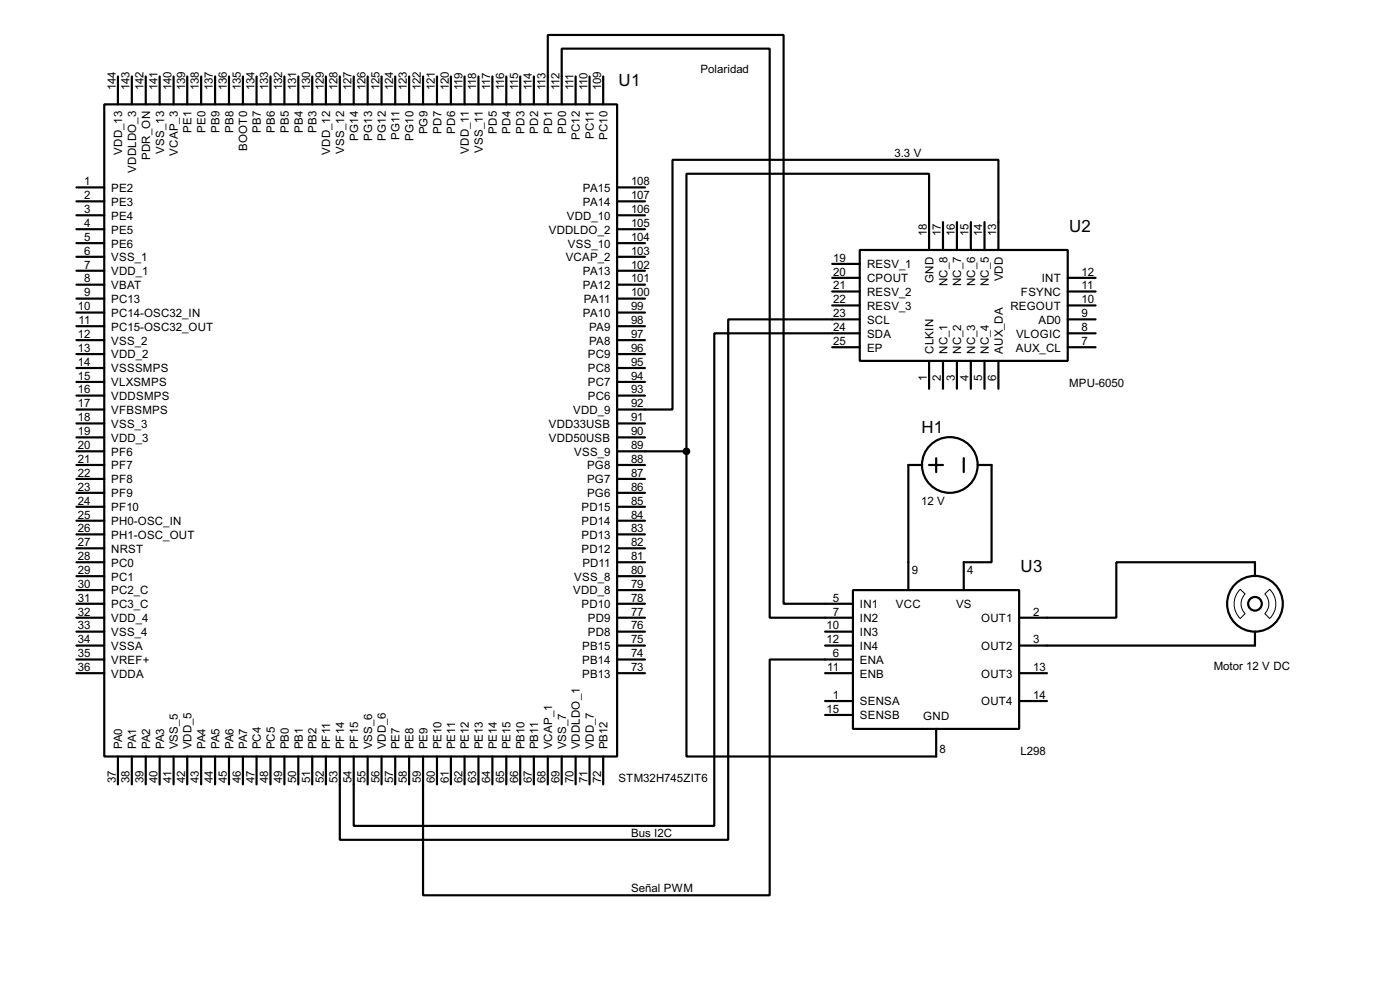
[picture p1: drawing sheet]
<svg xmlns="http://www.w3.org/2000/svg" width="256mm" height="180mm" viewBox="0 0 256 180" stroke-linecap="round" stroke-linejoin="round" font-family="sans-serif">
<g fill="none" stroke="#000" stroke-width=".4">
<path d="M19.1 19.1h94v119.4h-94zM21.6 14v5.1M24.2 14v5.1M26.7 14v5.1M29.3 14v5.1M31.8 14v5.1M34.3 14v5.1M36.9 14v5.1M39.4 14v5.1M42 14v5.1M44.5 14v5.1M47 14v5.1"/>
<path d="M49.6 14v5.1M52.1 14v5.1M54.7 14v5.1M57.2 14v5.1M59.7 14v5.1M62.3 14v5.1M64.8 14v5.1M67.4 14v5.1M69.9 14v5.1M72.4 14v5.1M75 14v5.1M77.5 14v5.1"/>
<path d="M80.1 14v5.1M82.6 14v5.1M85.1 14v5.1M87.7 14v5.1M90.2 14v5.1M92.8 14v5.1M95.3 14v5.1M97.8 14v5.1M100.4 19.1v-12.7h43.2v104.1h12.7M102.9 19.1v-10.2h38.1v104.2h15.3M105.5 14v5.1M108 14v5.1"/>
<path d="M110.5 14v5.1M14 34.3h5.1M14 36.9h5.1M14 39.4h5.1M113.1 34.3h5.1M113.1 36.9h5.1M113.1 39.4h5.1M14 42h5.1M14 44.5h5.1M14 47h5.1M14 49.6h5.1M14 52.1h5.1"/>
<path d="M14 54.7h5.1M14 57.2h5.1M14 59.7h5.1M113.1 42h5.1M113.1 44.5h5.1M113.1 47h5.1M113.1 49.6h5.1M113.1 52.1h5.1M113.1 54.7h5.1M113.1 57.2h5.1M113.1 59.7h5.1M152.5 55.9h5"/>
<path d="M152.5 53.4h5M152.5 50.9h5M152.5 48.3h5M157.5 45.8h38.1v20.3h-38.1zM157.5 58.5h-24.1v95.2h-71.1v-15.2M170.2 45.8v-14h-44.4v50.8M172.8 40.7v5.1M175.3 40.7v5.1M177.9 40.7v5.1M180.4 40.7v5.1M182.9 45.8v-16.5h-59.7v45.7h-10.1M195.6 58.5h5.1"/>
<path d="M195.6 55.9h5.1M195.6 53.4h5.1M195.6 50.9h5.1M14 62.3h5.1M14 64.8h5.1M14 67.4h5.1M14 69.9h5.1M14 72.4h5.1M14 75h5.1M14 77.5h5.1M113.1 62.3h5.1M113.1 64.8h5.1"/>
<path d="M113.1 67.4h5.1M113.1 69.9h5.1M113.1 72.4h5.1M113.1 77.5h5.1M152.5 63.6h5M157.5 61h-26.6v90.2h-66.1v-12.7M170.2 66.1v5.1M172.8 66.1v5.1M175.3 66.1v5.1M177.9 66.1v5.1M180.4 66.1v5.1M182.9 66.1v5.1"/>
<path d="M195.6 63.6h5.1M195.6 61h5.1M14 82.6h5.1M14 80.1h5.1M14 85.1h5.1M14 87.7h5.1M14 90.2h5.1M14 92.8h5.1M14 95.3h5.1M14 97.8h5.1M113.1 82.6h12.7M113.1 80.1h5.1"/>
<path d="M113.1 85.1h5.1M113.1 87.7h5.1M113.1 90.2h5.1M113.1 92.8h5.1M113.1 95.3h5.1M113.1 97.8h5.1M125.8 82.6v55.9h45.7v-5.1M169 85.1h-2.6v22.9M170.2 85.1h2.6M171.5 83.9v2.5M176.6 83.9v2.5M179.1 85.1h2.6v17.8h-5.1v5.1"/>
<path d="M14 118.2h5.1M14 100.4h5.1M14 102.9h5.1M14 105.5h5.1M14 108h5.1M14 110.5h5.1M14 113.1h5.1M14 115.6h5.1M113.1 118.2h5.1M113.1 100.4h5.1M113.1 102.9h5.1M113.1 105.5h5.1"/>
<path d="M113.1 108h5.1M113.1 110.5h5.1M113.1 113.1h5.1M113.1 115.6h5.1M151.2 118.2h5.1M151.2 115.6h5.1M156.3 108h30.4v25.4h-30.4zM229.9 105.5v-2.6h-25.4v10.2h-17.8M229.9 115.6v2.6h-43.2M14 120.7h5.1M14 123.2h5.1M21.6 138.5v5.1"/>
<path d="M24.2 138.5v5.1M26.7 138.5v5.1M29.3 138.5v5.1M31.8 138.5v5.1M34.3 138.5v5.1M36.9 138.5v5.1M39.4 138.5v5.1M42 138.5v5.1M44.5 138.5v5.1M47 138.5v5.1M49.6 138.5v5.1M52.1 138.5v5.1"/>
<path d="M54.7 138.5v5.1M57.2 138.5v5.1M59.7 138.5v5.1M67.4 138.5v5.1M69.9 138.5v5.1M72.4 138.5v5.1M75 138.5v5.1M80.1 138.5v5.1M82.6 138.5v5.1M85.1 138.5v5.1M87.7 138.5v5.1M90.2 138.5v5.1"/>
<path d="M92.8 138.5v5.1M95.3 138.5v5.1M97.8 138.5v5.1M100.4 138.5v5.1M102.9 138.5v5.1M105.5 138.5v5.1M108 138.5v5.1M110.5 138.5v5.1M113.1 120.7h5.1M113.1 123.2h5.1M151.2 123.2h5.1M151.2 128.3h5.1"/>
<path d="M151.2 130.9h5.1M156.3 120.7h-15.3v43.2h-63.5v-25.4M186.7 123.2h5.1M186.7 128.3h5.1"/>
<circle cx="174" cy="85.1" r="5.1"/>
<circle cx="229.9" cy="110.5" r="5.1"/>
<circle cx="229.9" cy="110.5" r="1.25"/>
</g>
<path d="M227.2 107.9l.9 .8a2.54 2.54 0 0 0 0 3.6l-.9 .9a3.7 3.7 0 0 1 0-5.3zM231.7 108.7l.9-.8a3.7 3.7 0 0 1 0 5.3l-.9-.9a2.53 2.53 0 0 0 0-3.6z" fill="none" stroke="#000" stroke-width=".18"/>
<circle cx="125.7" cy="82.6" r=".5" fill="#000" stroke="#000" stroke-width=".4"/>
<g font-size="3.5">
<text x="113.3" y="15.7">U1</text>
<text x="195.9" y="42.4">U2</text>
<text x="168.8" y="79.3">H1</text>
<text x="187" y="104.7">U3</text>
</g>
<g font-size="2.4">
<text x="21.2" y="16.6" transform="rotate(-90 21.2 16.6)">144</text>
<text x="23.8" y="16.6" transform="rotate(-90 23.8 16.6)">143</text>
<text x="26.3" y="16.6" transform="rotate(-90 26.3 16.6)">142</text>
<text x="28.8" y="16.6" transform="rotate(-90 28.8 16.6)">141</text>
<text x="31.4" y="16.6" transform="rotate(-90 31.4 16.6)">140</text>
<text x="33.9" y="16.6" transform="rotate(-90 33.9 16.6)">139</text>
<text x="36.5" y="16.5" transform="rotate(-90 36.5 16.5)">138</text>
<text x="39" y="16.6" transform="rotate(-90 39 16.6)">137</text>
<text x="41.5" y="16.6" transform="rotate(-90 41.5 16.6)">136</text>
<text x="44.1" y="16.6" transform="rotate(-90 44.1 16.6)">135</text>
<text x="46.6" y="16.6" transform="rotate(-90 46.6 16.6)">134</text>
<text x="49.2" y="16.6" transform="rotate(-90 49.2 16.6)">133</text>
<text x="51.7" y="16.6" transform="rotate(-90 51.7 16.6)">132</text>
<text x="54.3" y="16.6" transform="rotate(-90 54.3 16.6)">131</text>
<text x="56.8" y="16.6" transform="rotate(-90 56.8 16.6)">130</text>
<text x="59.3" y="16.6" transform="rotate(-90 59.3 16.6)">129</text>
<text x="61.9" y="16.6" transform="rotate(-90 61.9 16.6)">128</text>
<text x="64.4" y="16.6" transform="rotate(-90 64.4 16.6)">127</text>
<text x="67" y="16.6" transform="rotate(-90 67 16.6)">126</text>
<text x="69.5" y="16.6" transform="rotate(-90 69.5 16.6)">125</text>
<text x="72" y="16.6" transform="rotate(-90 72 16.6)">124</text>
<text x="74.6" y="16.6" transform="rotate(-90 74.6 16.6)">123</text>
<text x="77.1" y="16.6" transform="rotate(-90 77.1 16.6)">122</text>
<text x="79.7" y="16.6" transform="rotate(-90 79.7 16.6)">121</text>
<text x="82.2" y="16.6" transform="rotate(-90 82.2 16.6)">120</text>
<text x="84.7" y="16.6" transform="rotate(-90 84.7 16.6)">119</text>
<text x="87.3" y="16.6" transform="rotate(-90 87.3 16.6)">118</text>
<text x="89.8" y="16.6" transform="rotate(-90 89.8 16.6)">117</text>
<text x="92.4" y="16.6" transform="rotate(-90 92.4 16.6)">116</text>
<text x="94.9" y="16.6" transform="rotate(-90 94.9 16.6)">115</text>
<text x="97.4" y="16.6" transform="rotate(-90 97.4 16.6)">114</text>
<text x="100" y="16.6" transform="rotate(-90 100 16.6)">113</text>
<text x="102.5" y="16.5" transform="rotate(-90 102.5 16.5)">112</text>
<text x="105.1" y="16.6" transform="rotate(-90 105.1 16.6)">111</text>
<text x="107.6" y="16.5" transform="rotate(-90 107.6 16.5)">110</text>
<text x="110.1" y="16.6" transform="rotate(-90 110.1 16.6)">109</text>
<text x="128.3" y="13.4">Polaridad</text>
<text x="22.4" y="28.3" transform="rotate(-90 22.4 28.3)">VDD_13</text>
<text x="27.5" y="29.3" transform="rotate(-90 27.5 29.3)">PDR_ON</text>
<text x="30.1" y="28.1" transform="rotate(-90 30.1 28.1)">VSS_13</text>
<text x="32.6" y="28.5" transform="rotate(-90 32.6 28.5)">VCAP_3</text>
<text x="35.1" y="24.4" transform="rotate(-90 35.1 24.4)">PE1</text>
<text x="37.7" y="24.4" transform="rotate(-90 37.7 24.4)">PE0</text>
<text x="40.2" y="24.4" transform="rotate(-90 40.2 24.4)">PB9</text>
<text x="42.8" y="24.4" transform="rotate(-90 42.8 24.4)">PB8</text>
<text x="45.3" y="27.7" transform="rotate(-90 45.3 27.7)">BOOT0</text>
<text x="47.8" y="24.4" transform="rotate(-90 47.8 24.4)">PB7</text>
<text x="50.4" y="24.4" transform="rotate(-90 50.4 24.4)">PB6</text>
<text x="52.9" y="24.4" transform="rotate(-90 52.9 24.4)">PB5</text>
<text x="55.5" y="24.4" transform="rotate(-90 55.5 24.4)">PB4</text>
<text x="58" y="24.4" transform="rotate(-90 58 24.4)">PB3</text>
<text x="60.5" y="28.3" transform="rotate(-90 60.5 28.3)">VDD_12</text>
<text x="63.1" y="28.1" transform="rotate(-90 63.1 28.1)">VSS_12</text>
<text x="65.6" y="25.8" transform="rotate(-90 65.6 25.8)">PG14</text>
<text x="68.2" y="25.8" transform="rotate(-90 68.2 25.8)">PG13</text>
<text x="70.7" y="25.8" transform="rotate(-90 70.7 25.8)">PG12</text>
<text x="73.2" y="25.6" transform="rotate(-90 73.2 25.6)">PG11</text>
<text x="75.8" y="25.8" transform="rotate(-90 75.8 25.8)">PG10</text>
<text x="78.3" y="24.6" transform="rotate(-90 78.3 24.6)">PG9</text>
<text x="80.9" y="24.5" transform="rotate(-90 80.9 24.5)">PD7</text>
<text x="83.4" y="24.5" transform="rotate(-90 83.4 24.5)">PD6</text>
<text x="85.9" y="28.2" transform="rotate(-90 85.9 28.2)">VDD_11</text>
<text x="88.5" y="28" transform="rotate(-90 88.5 28)">VSS_11</text>
<text x="91" y="24.5" transform="rotate(-90 91 24.5)">PD5</text>
<text x="93.6" y="24.5" transform="rotate(-90 93.6 24.5)">PD4</text>
<text x="96.1" y="24.5" transform="rotate(-90 96.1 24.5)">PD3</text>
<text x="98.6" y="24.5" transform="rotate(-90 98.6 24.5)">PD2</text>
<text x="101.2" y="24.5" transform="rotate(-90 101.2 24.5)">PD1</text>
<text x="103.7" y="24.5" transform="rotate(-90 103.7 24.5)">PD0</text>
<text x="106.3" y="25.6" transform="rotate(-90 106.3 25.6)">PC12</text>
<text x="108.8" y="25.5" transform="rotate(-90 108.8 25.5)">PC11</text>
<text x="111.3" y="25.6" transform="rotate(-90 111.3 25.6)">PC10</text>
<text x="163.9" y="28.7">3.3 V</text>
<text x="15.4" y="33.9">1</text>
<text x="20.4" y="35.1">PE2</text>
<text x="25" y="31.6" transform="rotate(-90 25 31.6)">VDDLDO_3</text>
<text x="106.8" y="35.1">PA15</text>
<text x="115.6" y="33.9">108</text>
<text x="15.4" y="36.5">2</text>
<text x="15.4" y="39">3</text>
<text x="15.4" y="41.6">4</text>
<text x="20.4" y="37.7">PE3</text>
<text x="20.4" y="40.2">PE4</text>
<text x="103.8" y="40.2">VDD_10</text>
<text x="106.8" y="37.7">PA14</text>
<text x="115.6" y="36.5">107</text>
<text x="115.6" y="39">106</text>
<text x="115.6" y="41.6">105</text>
<text x="15.4" y="44.1">5</text>
<text x="15.4" y="46.6">6</text>
<text x="20.4" y="42.7">PE5</text>
<text x="20.4" y="45.3">PE6</text>
<text x="20.4" y="47.8">VSS_1</text>
<text x="100.5" y="42.7">VDDLDO_2</text>
<text x="103.6" y="47.8">VCAP_2</text>
<text x="104" y="45.3">VSS_10</text>
<text x="115.6" y="44.1">104</text>
<text x="115.6" y="46.6">103</text>
<text x="152.7" y="47.9">19</text>
<text x="169.8" y="43.2" transform="rotate(-90 169.8 43.2)">18</text>
<text x="172.4" y="43.2" transform="rotate(-90 172.4 43.2)">17</text>
<text x="174.9" y="43.2" transform="rotate(-90 174.9 43.2)">16</text>
<text x="177.5" y="43.2" transform="rotate(-90 177.5 43.2)">15</text>
<text x="180" y="43.2" transform="rotate(-90 180 43.2)">14</text>
<text x="182.5" y="43.2" transform="rotate(-90 182.5 43.2)">13</text>
<text x="15.4" y="49.2">7</text>
<text x="15.4" y="51.7">8</text>
<text x="20.4" y="50.4">VDD_1</text>
<text x="20.4" y="52.9">VBAT</text>
<text x="106.8" y="50.4">PA13</text>
<text x="106.8" y="52.9">PA12</text>
<text x="115.6" y="49.2">102</text>
<text x="115.6" y="51.7">101</text>
<text x="152.7" y="50.4">20</text>
<text x="152.7" y="52.9">21</text>
<text x="158.8" y="49.1">RESV_1</text>
<text x="158.8" y="51.7">CPOUT</text>
<text x="171" y="51.8" transform="rotate(-90 171 51.8)">GND</text>
<text x="173.6" y="52.4" transform="rotate(-90 173.6 52.4)">NC_8</text>
<text x="176.1" y="52.4" transform="rotate(-90 176.1 52.4)">NC_7</text>
<text x="178.7" y="52.4" transform="rotate(-90 178.7 52.4)">NC_6</text>
<text x="181.2" y="52.4" transform="rotate(-90 181.2 52.4)">NC_5</text>
<text x="183.7" y="51.5" transform="rotate(-90 183.7 51.5)">VDD</text>
<text x="190.8" y="51.7">INT</text>
<text x="198.2" y="52.9">11</text>
<text x="198.2" y="50.4">12</text>
<text x="14.3" y="56.8">10</text>
<text x="14.4" y="59.3">11</text>
<text x="15.4" y="54.3">9</text>
<text x="20.4" y="55.4">PC13</text>
<text x="20.4" y="58">PC14-OSC32_IN</text>
<text x="106.8" y="58">PA10</text>
<text x="106.9" y="55.4">PA11</text>
<text x="115.6" y="54.3">100</text>
<text x="115.6" y="56.8">99</text>
<text x="115.6" y="59.3">98</text>
<text x="152.7" y="55.5">22</text>
<text x="152.7" y="58.1">23</text>
<text x="158.8" y="54.2">RESV_2</text>
<text x="158.8" y="56.7">RESV_3</text>
<text x="158.8" y="59.3">SCL</text>
<text x="185.1" y="56.7">REGOUT</text>
<text x="187" y="54.2">FSYNC</text>
<text x="190.2" y="59.3">AD0</text>
<text x="198.2" y="58.1">9</text>
<text x="198.2" y="55.5">10</text>
<text x="14.3" y="61.9">12</text>
<text x="14.3" y="64.4">13</text>
<text x="20.4" y="60.5">PC15-OSC32_OUT</text>
<text x="20.4" y="63.1">VSS_2</text>
<text x="20.4" y="65.6">VDD_2</text>
<text x="107.7" y="65.6">PC9</text>
<text x="107.9" y="60.5">PA9</text>
<text x="107.9" y="63.1">PA8</text>
<text x="115.6" y="61.9">97</text>
<text x="115.6" y="64.4">96</text>
<text x="152.7" y="60.6">24</text>
<text x="152.7" y="63.1">25</text>
<text x="158.8" y="61.8">SDA</text>
<text x="158.8" y="64.4">EP</text>
<text x="171" y="64.8" transform="rotate(-90 171 64.8)">CLKIN</text>
<text x="173.6" y="64.8" transform="rotate(-90 173.6 64.8)">NC_1</text>
<text x="176.1" y="64.8" transform="rotate(-90 176.1 64.8)">NC_2</text>
<text x="178.7" y="64.8" transform="rotate(-90 178.7 64.8)">NC_3</text>
<text x="181.2" y="64.8" transform="rotate(-90 181.2 64.8)">NC_4</text>
<text x="183.7" y="64.8" transform="rotate(-90 183.7 64.8)">AUX_DA</text>
<text x="186.1" y="64.4">AUX_CL</text>
<text x="186.1" y="61.8">VLOGIC</text>
<text x="198.2" y="63.1">7</text>
<text x="198.2" y="60.6">8</text>
<text x="14.3" y="67">14</text>
<text x="14.3" y="69.5">15</text>
<text x="14.3" y="72">16</text>
<text x="20.4" y="68.1">VSSSMPS</text>
<text x="20.4" y="70.7">VLXSMPS</text>
<text x="107.7" y="68.1">PC8</text>
<text x="107.7" y="70.7">PC7</text>
<text x="115.6" y="67">95</text>
<text x="115.6" y="69.5">94</text>
<text x="115.6" y="72">93</text>
<text x="169.8" y="69.8" transform="rotate(-90 169.8 69.8)">1</text>
<text x="172.4" y="69.8" transform="rotate(-90 172.4 69.8)">2</text>
<text x="174.9" y="69.8" transform="rotate(-90 174.9 69.8)">3</text>
<text x="177.4" y="69.7" transform="rotate(-90 177.4 69.7)">4</text>
<text x="179.9" y="69.7" transform="rotate(-90 179.9 69.7)">5</text>
<text x="182.5" y="69.8" transform="rotate(-90 182.5 69.8)">6</text>
<text x="195.8" y="70.8">MPU-6050</text>
<text x="14.3" y="74.6">17</text>
<text x="14.3" y="77.1">18</text>
<text x="20.4" y="73.2">VDDSMPS</text>
<text x="20.4" y="75.8">VFBSMPS</text>
<text x="105" y="75.8">VDD_9</text>
<text x="107.7" y="73.2">PC6</text>
<text x="115.6" y="74.6">92</text>
<text x="115.6" y="77.1">91</text>
<text x="14.3" y="79.7">19</text>
<text x="14.3" y="82.2">20</text>
<text x="20.4" y="78.3">VSS_3</text>
<text x="20.4" y="80.8">VDD_3</text>
<text x="20.4" y="83.4">PF6</text>
<text x="100.5" y="78.3">VDD33USB</text>
<text x="100.5" y="80.8">VDD50USB</text>
<text x="105.2" y="83.4">VSS_9</text>
<text x="115.6" y="79.7">90</text>
<text x="115.6" y="82.2">89</text>
<text x="14.3" y="84.7">21</text>
<text x="14.3" y="87.3">22</text>
<text x="14.3" y="89.8">23</text>
<text x="20.4" y="85.9">PF7</text>
<text x="20.4" y="88.5">PF8</text>
<text x="107.5" y="85.9">PG8</text>
<text x="107.5" y="88.5">PG7</text>
<text x="115.6" y="84.7">88</text>
<text x="115.6" y="87.3">87</text>
<text x="115.6" y="89.8">86</text>
<text x="14.3" y="92.4">24</text>
<text x="14.3" y="94.9">25</text>
<text x="20.4" y="91">PF9</text>
<text x="20.4" y="93.6">PF10</text>
<text x="106.5" y="93.6">PD15</text>
<text x="107.5" y="91">PG6</text>
<text x="115.6" y="92.4">85</text>
<text x="115.6" y="94.9">84</text>
<text x="168.8" y="92.4">12 V</text>
<text x="14.3" y="97.4">26</text>
<text x="14.3" y="100">27</text>
<text x="20.4" y="96.1">PH0-OSC_IN</text>
<text x="20.4" y="98.6">PH1-OSC_OUT</text>
<text x="20.4" y="101.2">NRST</text>
<text x="106.5" y="96.1">PD14</text>
<text x="106.5" y="98.6">PD13</text>
<text x="106.5" y="101.2">PD12</text>
<text x="115.6" y="97.4">83</text>
<text x="115.6" y="100">82</text>
<text x="14.3" y="102.5">28</text>
<text x="14.3" y="105.1">29</text>
<text x="14.3" y="107.6">30</text>
<text x="20.4" y="103.7">PC0</text>
<text x="20.4" y="106.3">PC1</text>
<text x="105.2" y="106.3">VSS_8</text>
<text x="106.7" y="103.7">PD11</text>
<text x="115.6" y="102.5">81</text>
<text x="115.6" y="105.1">80</text>
<text x="115.6" y="107.6">79</text>
<text x="167.1" y="105.1">9</text>
<text x="177.2" y="105.1">4</text>
<text x="14.3" y="110.1">31</text>
<text x="14.3" y="112.7">32</text>
<text x="20.4" y="108.8">PC2_C</text>
<text x="20.4" y="111.3">PC3_C</text>
<text x="20.4" y="113.9">VDD_4</text>
<text x="105" y="108.8">VDD_8</text>
<text x="106.5" y="111.3">PD10</text>
<text x="107.7" y="113.9">PD9</text>
<text x="115.6" y="110.1">78</text>
<text x="115.6" y="112.7">77</text>
<text x="152.6" y="110.1">5</text>
<text x="152.6" y="112.7">7</text>
<text x="157.5" y="111.3">IN1</text>
<text x="157.5" y="113.9">IN2</text>
<text x="164.1" y="111.3">VCC</text>
<text x="175.1" y="111.3">VS</text>
<text x="179.7" y="113.9">OUT1</text>
<text x="189.3" y="112.7">2</text>
<text x="14.3" y="115.2">33</text>
<text x="14.3" y="117.8">34</text>
<text x="20.4" y="116.4">VSS_4</text>
<text x="20.4" y="119">VSSA</text>
<text x="106.6" y="119">PB15</text>
<text x="107.7" y="116.4">PD8</text>
<text x="115.6" y="115.2">76</text>
<text x="115.6" y="117.8">75</text>
<text x="151.4" y="115.2">10</text>
<text x="151.4" y="117.8">12</text>
<text x="157.5" y="116.4">IN3</text>
<text x="157.5" y="119">IN4</text>
<text x="179.7" y="119">OUT2</text>
<text x="189.3" y="117.8">3</text>
<text x="14.3" y="120.3">35</text>
<text x="14.3" y="122.8">36</text>
<text x="20.4" y="121.5">VREF+</text>
<text x="20.4" y="124">VDDA</text>
<text x="106.6" y="121.5">PB14</text>
<text x="106.6" y="124">PB13</text>
<text x="115.6" y="120.3">74</text>
<text x="115.6" y="122.8">73</text>
<text x="151.6" y="122.8">11</text>
<text x="152.6" y="120.3">6</text>
<text x="157.5" y="121.5">ENA</text>
<text x="157.5" y="124">ENB</text>
<text x="179.7" y="124">OUT3</text>
<text x="189.3" y="122.8">13</text>
<text x="222.3" y="122.7">Motor 12 V DC</text>
<text x="151.4" y="130.5">15</text>
<text x="152.6" y="127.9">1</text>
<text x="157.5" y="129.1">SENSA</text>
<text x="157.5" y="131.7">SENSB</text>
<text x="169.1" y="131.7">GND</text>
<text x="179.7" y="129.1">OUT4</text>
<text x="189.3" y="127.9">14</text>
<text x="22.4" y="137.2" transform="rotate(-90 22.4 137.2)">PA0</text>
<text x="24.9" y="137.2" transform="rotate(-90 24.9 137.2)">PA1</text>
<text x="27.5" y="137.2" transform="rotate(-90 27.5 137.2)">PA2</text>
<text x="30" y="137.2" transform="rotate(-90 30 137.2)">PA3</text>
<text x="32.6" y="137.2" transform="rotate(-90 32.6 137.2)">VSS_5</text>
<text x="35.1" y="137.2" transform="rotate(-90 35.1 137.2)">VDD_5</text>
<text x="37.6" y="137.2" transform="rotate(-90 37.6 137.2)">PA4</text>
<text x="40.2" y="137.2" transform="rotate(-90 40.2 137.2)">PA5</text>
<text x="42.7" y="137.2" transform="rotate(-90 42.7 137.2)">PA6</text>
<text x="45.3" y="137.2" transform="rotate(-90 45.3 137.2)">PA7</text>
<text x="47.8" y="137.2" transform="rotate(-90 47.8 137.2)">PC4</text>
<text x="50.3" y="137.2" transform="rotate(-90 50.3 137.2)">PC5</text>
<text x="52.9" y="137.2" transform="rotate(-90 52.9 137.2)">PB0</text>
<text x="55.4" y="137.2" transform="rotate(-90 55.4 137.2)">PB1</text>
<text x="58" y="137.2" transform="rotate(-90 58 137.2)">PB2</text>
<text x="60.5" y="137.2" transform="rotate(-90 60.5 137.2)">PF11</text>
<text x="63.1" y="137.2" transform="rotate(-90 63.1 137.2)">PF14</text>
<text x="65.6" y="137.2" transform="rotate(-90 65.6 137.2)">PF15</text>
<text x="68.1" y="137.2" transform="rotate(-90 68.1 137.2)">VSS_6</text>
<text x="70.7" y="137.2" transform="rotate(-90 70.7 137.2)">VDD_6</text>
<text x="73.2" y="137.2" transform="rotate(-90 73.2 137.2)">PE7</text>
<text x="75.8" y="137.2" transform="rotate(-90 75.8 137.2)">PE8</text>
<text x="78.3" y="137.2" transform="rotate(-90 78.3 137.2)">PE9</text>
<text x="80.9" y="137.2" transform="rotate(-90 80.9 137.2)">PE10</text>
<text x="83.4" y="137.2" transform="rotate(-90 83.4 137.2)">PE11</text>
<text x="85.9" y="137.2" transform="rotate(-90 85.9 137.2)">PE12</text>
<text x="88.5" y="137.2" transform="rotate(-90 88.5 137.2)">PE13</text>
<text x="91" y="137.2" transform="rotate(-90 91 137.2)">PE14</text>
<text x="93.5" y="137.2" transform="rotate(-90 93.5 137.2)">PE15</text>
<text x="96.1" y="137.2" transform="rotate(-90 96.1 137.2)">PB10</text>
<text x="98.6" y="137.2" transform="rotate(-90 98.6 137.2)">PB11</text>
<text x="101.2" y="137.2" transform="rotate(-90 101.2 137.2)">VCAP_1</text>
<text x="103.7" y="137.2" transform="rotate(-90 103.7 137.2)">VSS_7</text>
<text x="106.2" y="137.2" transform="rotate(-90 106.2 137.2)">VDDLDO_1</text>
<text x="108.8" y="137.2" transform="rotate(-90 108.8 137.2)">VDD_7</text>
<text x="111.3" y="137.2" transform="rotate(-90 111.3 137.2)">PB12</text>
<text x="172.1" y="137.9">8</text>
<text x="21.2" y="143.3" transform="rotate(-90 21.2 143.3)">37</text>
<text x="23.8" y="143.3" transform="rotate(-90 23.8 143.3)">38</text>
<text x="26.3" y="143.3" transform="rotate(-90 26.3 143.3)">39</text>
<text x="28.9" y="143.3" transform="rotate(-90 28.9 143.3)">40</text>
<text x="31.4" y="143.3" transform="rotate(-90 31.4 143.3)">41</text>
<text x="33.9" y="143.3" transform="rotate(-90 33.9 143.3)">42</text>
<text x="36.5" y="143.3" transform="rotate(-90 36.5 143.3)">43</text>
<text x="39" y="143.3" transform="rotate(-90 39 143.3)">44</text>
<text x="41.6" y="143.3" transform="rotate(-90 41.6 143.3)">45</text>
<text x="44.1" y="143.3" transform="rotate(-90 44.1 143.3)">46</text>
<text x="46.6" y="143.3" transform="rotate(-90 46.6 143.3)">47</text>
<text x="49.2" y="143.3" transform="rotate(-90 49.2 143.3)">48</text>
<text x="51.7" y="143.3" transform="rotate(-90 51.7 143.3)">49</text>
<text x="54.2" y="143.3" transform="rotate(-90 54.2 143.3)">50</text>
<text x="56.8" y="143.3" transform="rotate(-90 56.8 143.3)">51</text>
<text x="59.3" y="143.3" transform="rotate(-90 59.3 143.3)">52</text>
<text x="61.9" y="143.3" transform="rotate(-90 61.9 143.3)">53</text>
<text x="64.4" y="143.3" transform="rotate(-90 64.4 143.3)">54</text>
<text x="67" y="143.3" transform="rotate(-90 67 143.3)">55</text>
<text x="69.5" y="143.3" transform="rotate(-90 69.5 143.3)">56</text>
<text x="72" y="143.3" transform="rotate(-90 72 143.3)">57</text>
<text x="74.6" y="143.3" transform="rotate(-90 74.6 143.3)">58</text>
<text x="77.1" y="143.3" transform="rotate(-90 77.1 143.3)">59</text>
<text x="79.7" y="143.3" transform="rotate(-90 79.7 143.3)">60</text>
<text x="82.2" y="143.3" transform="rotate(-90 82.2 143.3)">61</text>
<text x="84.7" y="143.3" transform="rotate(-90 84.7 143.3)">62</text>
<text x="87.3" y="143.3" transform="rotate(-90 87.3 143.3)">63</text>
<text x="89.8" y="143.3" transform="rotate(-90 89.8 143.3)">64</text>
<text x="92.4" y="143.3" transform="rotate(-90 92.4 143.3)">65</text>
<text x="94.9" y="143.3" transform="rotate(-90 94.9 143.3)">66</text>
<text x="97.4" y="143.3" transform="rotate(-90 97.4 143.3)">67</text>
<text x="100" y="143.3" transform="rotate(-90 100 143.3)">68</text>
<text x="102.5" y="143.3" transform="rotate(-90 102.5 143.3)">69</text>
<text x="105.1" y="143.3" transform="rotate(-90 105.1 143.3)">70</text>
<text x="107.6" y="143.3" transform="rotate(-90 107.6 143.3)">71</text>
<text x="110.1" y="143.3" transform="rotate(-90 110.1 143.3)">72</text>
<text x="113.3" y="143.2">STM32H745ZIT6</text>
<text x="186.9" y="138.1">L298</text>
<text x="115.6" y="153.2">Bus I2C</text>
<text x="115.6" y="163.3">Señal PWM</text>
</g>
</svg>
